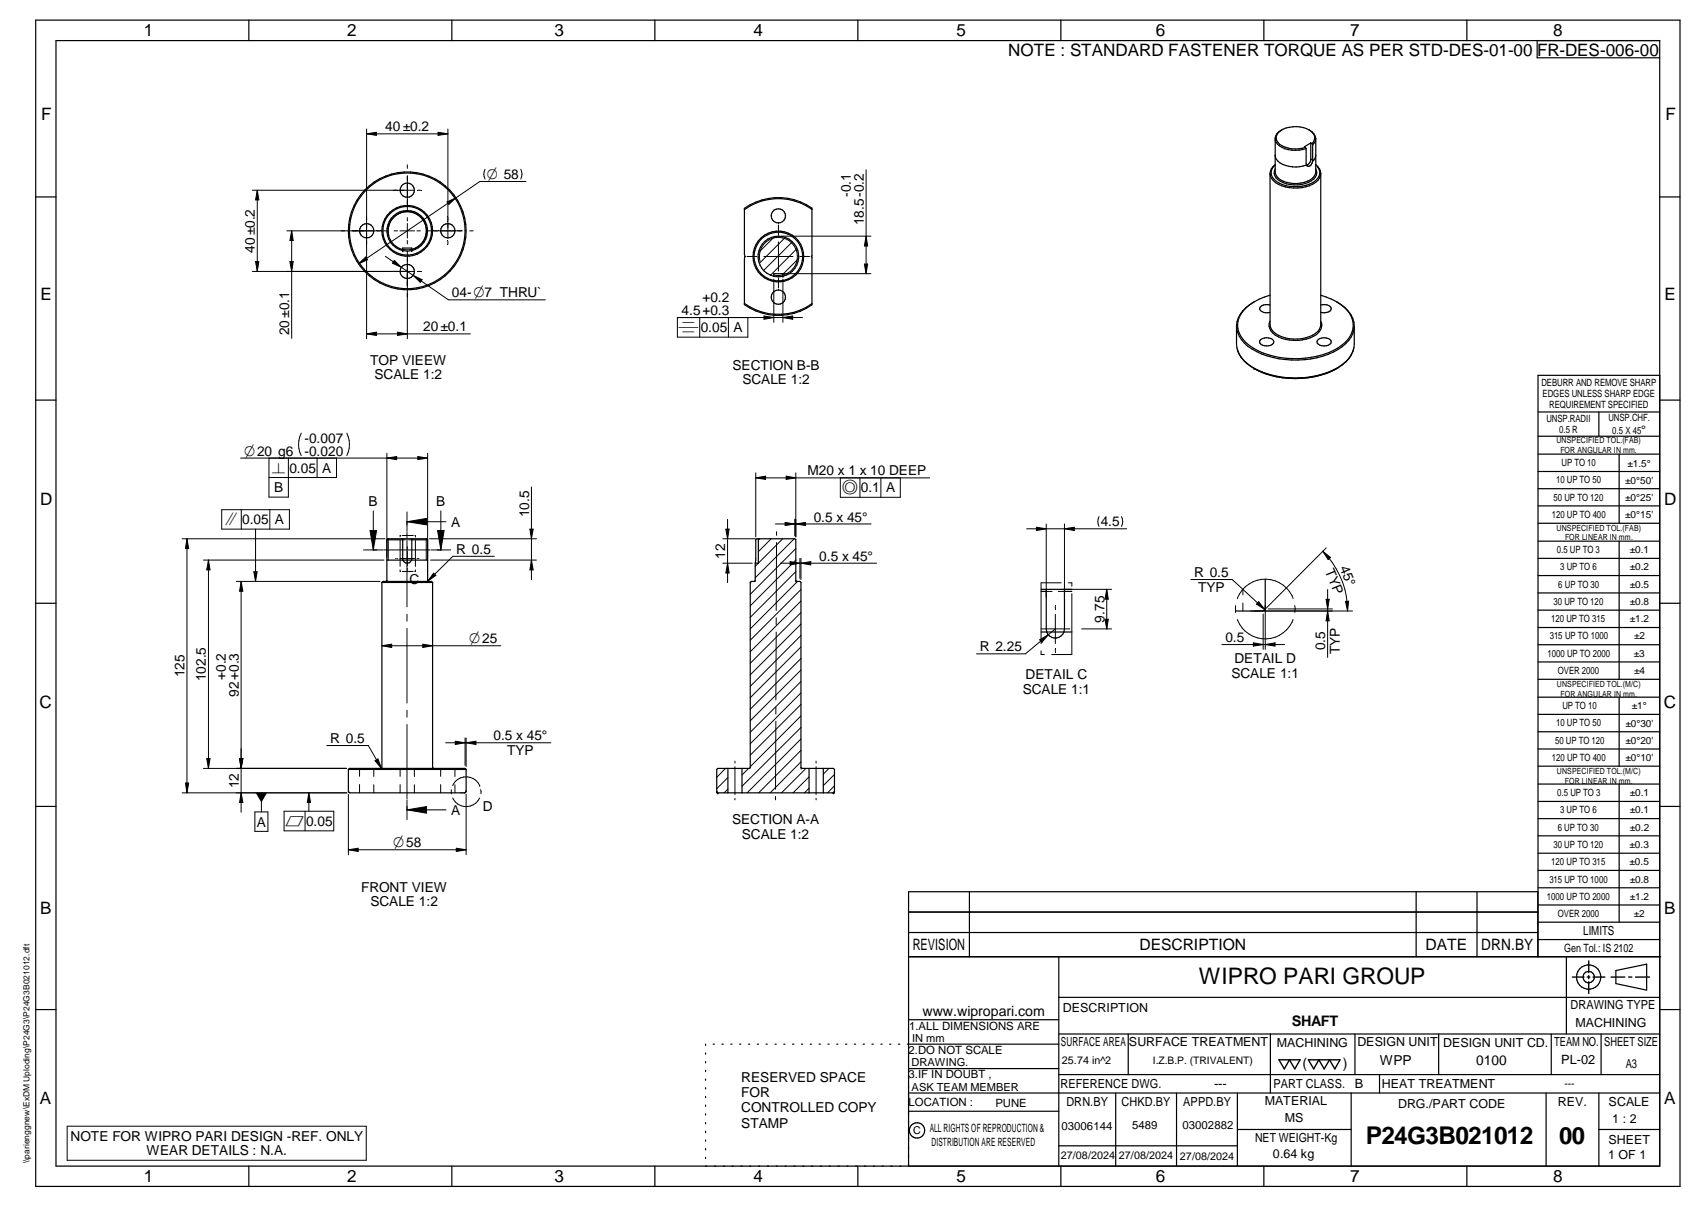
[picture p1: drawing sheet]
<svg xmlns="http://www.w3.org/2000/svg" width="420mm" height="297mm" viewBox="0 0 420 297" stroke-linecap="round" stroke-linejoin="round" font-family="sans-serif">
<g fill="none" stroke="#000" stroke-width=".3">
<path d="M8.8 5h405v287h-405zM13.8 10h395v277h-395zM61.3 5v5M111.3 5v5M161.3 5v5M211.3 5v5M261.3 5v5M311.3 5v5M361.3 5v5M378.6 10v4.2h30.2M314.1 38.2a3.1 3.1 0 0 0 2.5 2.5 8 8 0 0 0 5.2-.1M314.1 34.5a5 5 0 0 0 5 2.5l2.6-.4"/>
<path d="M315.7 32l-.2 .1a2.54 2.54 0 0 0-1.4 1.9v8.3a3.1 3.1 0 0 0 2.7 2.6 7.5 7.5 0 0 0 6.5-1.1l.7-1 .1-.5v-8.2M321.5 36.3l.2 .3M321.7 36.6l.1 4M322.4 32a2.17 2.17 0 0 1 .9 3.6M322.8 35.2l-1.5 .9 .2 .2M322.8 35.2l.3 .1M322.8 35.2v4M322.8 39.2l.5 .2M322.8 39.2a1.53 1.53 0 0 1-1 1.4M323.1 35.3a1.97 1.97 0 0 0-.6-3.3 7.1 7.1 0 0 0-7.6 .6 2 2 0 0 0 .9 3.3 7.4 7.4 0 0 0 5.7 .4M323.1 35.3l.2 .3M323.2 39.8a1.02 1.02 0 0 1-1.3 1l-.1-.2"/>
<path d="M323.3 35.6v3.8M323.3 39.4l-.1 .4M324.1 38.2l-.1 .5-.8 1.1M8.8 48.5h5M183.3 51.3a14.5 14.5 0 0 1 16.7-.1v23.8a14.5 14.5 0 0 1-16.7 0l.2-11.9zM200 51.5a14.2 14.2 0 0 0-16.7 .1M314.1 40.5a2.54 2.54 0 0 0 0 4.5 9.3 9.3 0 0 0 10.5-.6l.6-1.1 .1-.6M314.1 41.6a2.2 2.2 0 0 0 1.2 3 7.4 7.4 0 0 0 8.7-1 1.83 1.83 0 0 0 .1-2M324.1 40.6a2.5 2.5 0 0 1-.8 4.3 8.9 8.9 0 0 1-9.5-.7 2.28 2.28 0 0 1 .3-3.6M324.1 40.5a2.8 2.8 0 0 1 1.2 2.2M325.3 42.7v37.1a3.5 3.5 0 0 1-2.9 3 8.9 8.9 0 0 1-8.8-1.2l-.5-.6-.3-1.2v-37.1M408.8 48.5h5"/>
<path d="M99.2 61.7v-.7h2.2v.7M99.2 61.7a5 5 0 0 1-3-7.7 5 5 0 0 1 8.2 0 5 5 0 0 1-3 7.7M99.2 61.7h.1M101.4 61.7l-1.1 .1-1.1-.1M101.4 61.7h.1M101.4 61.4a4.8 4.8 0 0 0 2.8-7.3 4.8 4.8 0 0 0-7.8 0 4.8 4.8 0 0 0 2.8 7.3M183.3 74.7a14.3 14.3 0 0 0 16.7 0M190.6 68v-.6h2.2v.6M190.6 68h2.2M190.6 68a5 5 0 0 1-3-7.7 5 5 0 0 1 8.2 0 5 5 0 0 1-3 7.7M192.8 68h.1M309 74.2a7.2 7.2 0 0 0-4.4 6.8 8 8 0 0 0 4.9 5.5 22.7 22.7 0 0 0 20-.5 7.3 7.3 0 0 0 4-5.7"/>
<path d="M312.8 75.1l-.5-.1a1.5 1.5 0 0 0-2.1 1.1 2.09 2.09 0 0 0 2.6 .8M312.8 72.6a11.1 11.1 0 0 0-7.7 5.6 5.8 5.8 0 0 0 2.7 6.8 21.3 21.3 0 0 0 18.1 2.2 10.3 10.3 0 0 0 7.1-5.6 5.9 5.9 0 0 0-2.9-6.7 15.9 15.9 0 0 0-4.8-2.3M312.8 79a2.92 2.92 0 0 0 2 3.9 10 10 0 0 0 9.4-.6 2.59 2.59 0 0 0 1.1-3.3M325.3 75.1l.5-.1a1.72 1.72 0 0 1 2.1 .9 1.68 1.68 0 0 1-2.1 1.1l-.5-.1M329.1 74.2a7.7 7.7 0 0 1 4.4 6.1M8.8 98.5h5M304.7 85.9l.3 1 1.3 1.8M306.3 88.7a14.4 14.4 0 0 0 6.5 3.6M308.9 90.7h.1M308.9 90.7l2.5 1.2 1.4 .4M310.5 83.5l.4-.2a2.48 2.48 0 0 1 2.7 .5 1.25 1.25 0 0 1-1.6 1.3 1.27 1.27 0 0 1-1.7-1.3zM312.8 92.3a21.7 21.7 0 0 0 7.9 .8"/>
<path d="M324.7 83.5l.4-.2a2.48 2.48 0 0 1 2.7 .5 1.25 1.25 0 0 1-1.7 1.3 1.27 1.27 0 0 1-1.7-1.3zM328.5 91.1a19.5 19.5 0 0 1-6.7 1.9M329.3 90.7h-.1M331.5 89a17.7 17.7 0 0 1-12.8 4.1 22.4 22.4 0 0 1-5.9-.8M333.4 85.8a6.7 6.7 0 0 1-1.9 3.2M333.5 80.3v4.4a7 7 0 0 1-3.9 5.7 22.6 22.6 0 0 1-21.1 0 7.4 7.4 0 0 1-4-5.7v-4.4M408.8 92.4h-30v143.1M408.8 98.5h5M378.8 101.4h30M378.8 107.4h30M378.8 111.8h30M378.8 116h30"/>
<path d="M393.8 101.4v6M398.8 111.8v17M95.3 132.8h3.9M95.3 137.8h10M95.3 132.8l.2-.2h9.6l.2 .2M95.3 132.8v10l-.3 .3M99.2 132.6v4.9a1.12 1.12 0 0 0 1.1 1.1 1.12 1.12 0 0 0 1.1-1.1v-4.9M101.4 132.8h3.9M105.3 132.8v10l.3 .3M186 138.6l.1-5.8 .3-.2h9.3l.3 .2v10.2M186 138.6v4.4l-1 .1-.2 .2v45.5l-.3 .3h-7.7l-.3 .3v5.3M186.8 132.6v6h-.8"/>
<path d="M378.8 120.3h30M378.8 124.5h30M378.8 128.8h30M378.8 133.2h30M378.8 137.4h30M398.8 133.2v34M8.8 148.5h5M94.1 143.3h12.4M94.1 143.3v45.5l-.3 .3M94.1 143.3l.2-.2h12l.2 .2M106.5 143.3v45.5l.3 .3M196 143h.1"/>
<path d="M196.1 143l.9 .1 .3 .2v45.7M256.4 155.5h7.6M256.4 145h7.6M256.4 145.5h1.3M257.7 145v9.8a2.24 2.24 0 0 0 2.2 2.2 2.24 2.24 0 0 0 2.3-2.2v-9.8M262.2 145.5h1.8M311.6 142.5l-.1 7.5-.6 .4h-6.6M378.8 141.6h30M378.8 145.9h30M378.8 150.2h30M378.8 154.4h30M378.8 158.7h30"/>
<path d="M408.8 148.5h5M378.8 162.9h30M378.8 167.2h30M378.8 171.6h30M378.8 175.8h30M398.8 171.6v17M8.8 198.5h5M85.8 189.4h29M114.8 189.4v5.3l-.3 .4h-28.4l-.3-.4v-5.3M114.8 189.4l-.3-.3h-28.4l-.3 .3M176.5 194.7h.1M176.5 194.8h.1"/>
<path d="M176.6 194.9h.1M176.6 194.9l.1 .1M176.7 195h.1M176.8 195.1h.1M179.3 189.1v6M182.7 189.1v6M197.3 189h.1M197.4 189.1h7.9l.2 .3v5.3M199.3 189.1v6M202.8 189.1v6M205.2 195.1h.1M205.2 195.1h-28.3"/>
<path d="M205.3 195.1h.1M205.4 194.9l-.1 .1M205.4 194.9h.1M205.5 194.9h.1M205.5 194.8h.1M378.8 180.1h30M378.8 184.3h30M378.8 188.6h30M378.8 193h30M378.8 197.2h30M398.8 193v33.9M408.8 198.5h5"/>
<path d="M238.7 219.5v16M348.8 219.5v16M363.8 219.5v16M378.8 201.5h30M378.8 205.7h30M378.8 210h30M378.8 214.2h30M378.8 218.5h30M223.8 235.5h185.2M223.8 229.5h154.9M223.8 224.5h154.9M260.8 235.5v51.5"/>
<path d="M378.7 235.5v-16h-154.9v67.5M378.8 222.7h30M378.8 226.9h30M378.8 231.2h30M385.8 235.5v19M398 238.8l7.5-1.5v6.4l-7.5-1.6zM8.8 248.5h5M173.8 257v.3M173.8 259.1v.3M175.6 257h.3M177.8 257h.3M180 257h.3"/>
<path d="M182.1 257h.3M184.4 257h.2M186.5 257h.3M188.7 257h.3M190.9 257h.3M193 257h.3M195.2 257h.3M197.4 257h.3M199.5 257h.3M201.7 257h.3M203.9 257h.3M206.1 257h.3"/>
<path d="M208.2 257h.4M210.4 257h.3M212.6 257h.3M214.7 257h.4M216.9 257h.3M219.1 257h.3M221.3 257h.3M223.8 251h37M260.8 257h-37.3M260.8 245.4h148M260.8 254.5h148M277.9 254.5v10"/>
<path d="M312.9 254.5v14.5M333.7 254.5v10M354.3 254.5v10M382 254.5v10M394.3 254.5v10M408.8 248.5h5M173.8 261.2v.4M173.8 263.4v.3M173.8 265.6v.3M173.8 267.7v.3M173.8 269.8v.3M173.8 271.9v.4"/>
<path d="M173.8 274.1v.3M173.8 276.3v.3M173.8 278.4v.3M223.8 269h185M223.8 263h37M223.8 273.5h37M260.8 264.5h148M274.8 269v18M289.8 269v18M304.7 269v18M304.7 278h28.1M332.8 269v18"/>
<path d="M339.8 264.5v4.5M380.8 269v18M393.8 269v18M393.8 278h15M61.3 287v5M111.3 287v5M161.3 287v5M173.8 280.5v.3M173.8 282.7v.3M173.8 284.8v.3M211.3 287v5M260.8 282h43.9"/>
<path d="M261.3 287v5M311.3 287v5M361.3 287v5"/>
<circle cx="90.3" cy="56.8" r="1.76"/>
<circle cx="100.3" cy="56.8" r="6.2"/>
<circle cx="100.3" cy="56.8" r="14.5"/>
<circle cx="100.3" cy="56.8" r="6"/>
<circle cx="100.3" cy="46.8" r="1.76"/>
<circle cx="100.3" cy="56.8" r="14.2"/>
<circle cx="110.3" cy="56.8" r="1.76"/>
<circle cx="191.7" cy="53.1" r="1.76"/>
<circle cx="100.3" cy="66.8" r="1.76"/>
<circle cx="191.7" cy="63.1" r="6"/>
<circle cx="191.7" cy="63.1" r="6.2"/>
<circle cx="191.7" cy="73.1" r="1.76"/>
<circle cx="391.3" cy="240.5" r="2.99"/>
<circle cx="391.3" cy="240.5" r="1.41"/>
<circle cx="225.9" cy="278.2" r="1.89"/>
</g>
<g fill="none" stroke="#000" stroke-width=".25">
<path d="M90.3 31.7v51.7M90.3 32.9h20M90.3 32.9l2.4-.3v.7zM107.9 32.6l2.4 .3-2.4 .4zM110.3 31.7v26.9M62.1 46.8h40M63.4 46.8v20M63.4 46.8l.3 2.4h-.8zM71.8 56.8v26.5M71.8 56.8l.4 2.4h-.8zM95.3 56.8h-24.7M95.7 58a4.7 4.7 0 0 1 4.2-5.9 4.7 4.7 0 0 1 5.1 5.1 4.7 4.7 0 0 1-5.9 4.1"/>
<path d="M97.1 56.8h.8M98.5 56.8h3.6M100.3 40.6v.8M100.3 43.2v8.6M100.3 53.6v.8M100.3 55v3.6M100.3 59.2v.8M102.7 56.8h.8M102.9 46.8h.7M105.3 56.8h8.6M110.1 49.7l2.2-1-1.8 1.6zM110.3 59.4v.7"/>
<path d="M112.3 48.7l-24 16.2M115.7 56.8h.8M119.5 41.7a2.6 2.6 0 0 0 0 2.4M128.3 41.7a2.6 2.6 0 0 1 0 2.4M129.5 44.7h-11.3l-5.9 4M190.8 58.2l-4 4M191.7 54.9v.2M191.7 55.4v2.5M191.7 58.2v.1M191.7 59.5v7.2M192.4 58.1h22.1M193.4 58.4l-6.4 6.4"/>
<path d="M195.1 59.5l-7 7M213.3 41.8v25.6M213.3 58.1l.4 2.4h-.8zM62.1 66.8h40M62.9 64.4h.8l-.3 2.4zM71.4 64.4h.8l-.4 2.4zM88.3 64.9l1.8-1.7 .4 .7zM94.9 63.1l6.9 4.7M97.1 64.1l1.7 1.7-2.2-1zM99.2 61.7h.1M100.3 61.8v21.6M101.4 61.7h.1"/>
<path d="M101.8 67.8l8.6 6h23.9M101.8 67.8l2.2 1-.5 .7zM102.9 66.8h.7M172.3 78.1v4.9M179.4 78.1v4.9M183.5 63.1h.2M184 63.1h2.4M184.2 78.1v4.9h-17.4v-4.9h30.8M186.8 63.1h.1M187.2 64.3a4.7 4.7 0 0 1 4.1-5.8 4.7 4.7 0 0 1 5.1 5 4.7 4.7 0 0 1-5.9 4.1M188.1 63.1h7.2M188.2 77.8l2.4 .3-2.4 .5z"/>
<path d="M190.6 68.7v10.6M191.7 67.9v.1M191.7 68.4v2.4M191.7 71.2v.1M192.4 67.4h22.1M192.8 68.7v10.6M192.8 78.1l2.4-.3v.8zM196.3 61.2l-6.5 6.5M196.5 63.1h.1M196.7 63.6l-3.9 3.9M197 63.1h2.4M199.8 63.1h.1"/>
<path d="M212.9 65h.8l-.4 2.4zM90.3 82.2h25.6M90.3 82.2l2.4-.5v.8zM97.9 81.7l2.4 .5-2.4 .3zM59.3 112.7h46M66.2 112.7v9.6h4.8v-9.6M74.2 106.6a6 6 0 0 0 0 5.5M78.1 112.7v4.8M82.9 112.7v4.8h-16.7M85.4 106.6a6.4 6.4 0 0 1 0 5.5M95.3 111.5v25.6M95.3 112.7l2.4-.3v.7z"/>
<path d="M102.9 112.4l2.4 .3-2.4 .4zM105.3 111.5v25.6M130.9 119.8v22.9M186.1 116.4v15.7M186.1 117.6l2.4-.4v.8zM186.1 117.6h42.9M193.6 117.2l2.4 .4-2.4 .4zM196 116.4v15.7M207 117.6v4.8h14.7v-4.8M211.8 117.6v4.8M216.9 117.6v4.8M44.9 132.6h49.9"/>
<path d="M46 132.6l.5 2.4h-.8zM46 132.6v62.5M50.1 137.8h44.5M51.3 137.8l.4 2.5h-.8zM51.3 137.8v51.3M54.6 125.4h16.7v4.8h-16.7zM59.4 125.4v4.8M62.9 130.2v12.9M66.5 125.4v4.8M89.5 135.3h4.8M91.1 130.6h1.6l-.8 4.7zM91.9 125.7v9.6"/>
<path d="M94.6 135.3h11.3M95.6 132.6v5.2M97.4 137.5h.2M97.8 137.5h.1M98.5 137.5h3.6M98.5 133v6.4M98.7 131.8h-.2v.3M99.1 131.8h2.7M99.2 132.8h.7M100.2 126v4.8M100.2 131v18.4M100.2 128.4h9.6"/>
<path d="M100.2 128.4l4.8-.8v1.6zM100.3 134.6v.1M100.3 135v.1M100.3 135.7v3.6M100.3 139.9v.1M100.7 132.8h.7M102.2 131.8l.1 .4M102.3 133v6.4M102.7 137.5h.1M103 137.5h.2M105 132.6v5.2M105.8 132.6h26.3"/>
<path d="M106 137.8h26.1M106.2 135.3h4.8M107.8 130.6h1.6l-.8 4.7zM108.6 125.7v9.6M121.7 136.9h-10.2l-6.1 6.1M130.5 130.2h.8l-.4 2.4zM130.9 137.8l.4 2.5h-.8zM178 132.6h8M178 138.6h7.3M178.8 130.2h.8l-.4 2.4zM179.2 138.6l.4 2.4h-.8zM179.2 127.8v15.6"/>
<path d="M187.1 132.6l-.3 .4M189.9 132.6l-3.1 3.2M191 128.9h23.5M191.3 130.9v.8M191.3 133.5l-.1 16.7M192.2 138.6h23.7M192.8 132.6l-6.8 6.8M193.4 128.6l2.3 .3-2.3 .4zM194.6 138.2l2.4 .4-2.4 .4zM195.6 132.6l-9.6 9.6M195.7 127.8v4.1M196 135l-11.2 11.3"/>
<path d="M196 137.8l-11.2 11.3M196 128.9l2.4-.3v.7zM197 137.4v5M197.3 138.6l2.4-.4v.8zM197.3 137.4v5.2M252.8 130.1h24.7M255.3 129.8l2.4 .3-2.4 .5zM257.7 128.9v18.1M262.2 128.9v18.5M262.2 130.1l2.4-.3v.8zM270.7 127.1a2.6 2.6 0 0 0 0 2.4M276.2 127.1a2.6 2.6 0 0 1 0 2.4"/>
<path d="M325.8 135.7l1.9 1.5-.6 .5zM325.8 135.7a20.8 20.8 0 0 1 6.1 14.7M326.6 134.8l-14.8 14.9M58.2 143.1h35.4M59.4 143.1l.4 2.4h-.8zM59.4 143.1v56.8M62.5 140.7h.8l-.4 2.4zM94.1 158.9l2.4-.4v.8zM94.1 158.9h29.2M98.5 140.2l.2 .4M99 140.6h2.8M100.2 151.2v1.7"/>
<path d="M100.2 154.6v18.4M100.3 140.2v.1M102.3 140.3v.3h-.2M104.1 158.5l2.4 .4-2.4 .4zM106.8 141.1l.5 .5-1.9 1.4zM185.1 143.1l-.3 .3M191.2 152v1.7M191.2 155.5l-.1 16.7M196 140.7l-11.2 11.2M196.4 143.1l-11.6 11.7M197.3 145.1l-12.5 12.5M197.3 147.9l-12.5 12.5"/>
<path d="M197.3 150.7l-12.5 12.5M197.3 153.6l-12.5 12.5M197.3 156.4l-12.5 12.5M197.3 159.2l-12.5 12.5M256.1 157.4l2.1-1.2-1.6 1.9zM256.4 154.8h7.1M257.7 145.5h1.4M259.9 149.2v.7M259.9 151.2v7.2M259.9 159.7v.7M259.9 154.8l-7.4 6.1h-12M260.6 145.5h1.6"/>
<path d="M261.4 143.4h-5v15M261.9 145h11.9M263.1 143.4h.9v.9M264 146.1v15h-5M266.4 154.8h7.4M272.1 152.4h.9l-.4 2.4zM272.6 145v9.8M272.6 145l.4 2.4h-.9zM293.3 142.6h10.2l8 7.4M300.9 158.6h15.5M304.3 149.1v1.6M306.1 145v1.4"/>
<path d="M306.1 148.4v2M308 150.4h25.1M308.7 158.2l2.4 .4-2.4 .4zM310 148.1l1.5 1.9-2.1-1.3zM311.1 151.1v8.7M311.2 150.3l-.1 .1M311.6 158.6l2.4-.4v.8zM311.6 149v10.8M312.3 149.9h15.9M318.5 152.4a7.3 7.3 0 0 1-6.9 4.8 7.3 7.3 0 0 1-6.9-4.7M318.5 147.3a7.3 7.3 0 0 0-6.9-4.8 7.3 7.3 0 0 0-6.9 4.8M318.9 149v1.7"/>
<path d="M326.6 147.5h.8l-.4 2.4zM327 150.4l.4 2.4h-.8zM327 145.1v16.7M331.4 148h.7l-.2 2.4zM100.2 174.8v1.7M100.2 178.3v18.3M191.1 174v1.7M191.1 177.5l-.1 16.7M197.3 179l-14.6 14.5M197.3 173.4l-12.5 12.4M197.3 176.2l-12.5 12.5M197.3 162.1l-12.5 12.4"/>
<path d="M197.3 164.9l-12.5 12.5M197.3 167.7l-12.5 12.5M197.3 170.5l-12.5 12.5M256.4 160.2v.9h.8M44.9 195.1h40.5M45.7 192.7h.8l-.5 2.4zM50.1 189.1h35.2M50.9 186.7h.8l-.4 2.4zM59 186.7h.8l-.4 2.4zM59.4 195.1l.4 2.4h-.8zM62.8 199.8h3.2v4.8h-3.2zM64.4 195.1v4.7"/>
<path d="M70 199.6h12.2v4.9h-12.2zM75.1 199.6v4.9M76.1 195.1l.4 2.4h-.8zM76.1 195.1v4.5M80.5 183.5h10.2l3.2 5.6M85.8 195.5v14.9M88.6 189.1v2M88.6 193.1v2M92.1 189.1v2M92.1 193.1v2M92.4 187.2l.7-.4 .8 2.3zM98.5 189.1v2"/>
<path d="M98.5 193.1v2M100.2 199.3l4.8-.8v1.6zM100.2 196.9v4.8M100.2 199.3h9.6M102.1 189.1v2M102.1 193.1v2M108.5 189.1v2M108.5 193.1v2M109.8 182.8h25.9M111.2 194.4v1M112 189.1v2M112 193.1v2"/>
<path d="M112.1 182.4l2.4 .4-2.4 .4zM113.5 195.1h.3M114.2 195.1h.3M114.5 181.6v6.8M114.8 182.8l2.4-.4v.8zM114.8 181.6v7M114.8 194.5v.1M114.8 194.7l-.1 .2M114.8 195.5v14.9M118.1 193.3a3.6 3.6 0 0 0-3.3-2.1 3.6 3.6 0 0 0-3.3 2.1M118.1 193.3h.1M118.1 196.4a3.7 3.7 0 0 1-3.3 2.1 3.7 3.7 0 0 1-3.3-2.1"/>
<path d="M118.4 194.3v1M178.7 189.1l-2.2 2.2M179.3 191.3l-2.8 2.8M179.3 194.2l-1 .9M181 187.3v.5M181 188.7v6.8M181 196.5v.3M184.4 189.1l-1.7 1.6M191 196v.8M197.3 187.5l-7.6 7.6M197.3 184.7l-10.5 10.4M197.3 181.9l-13.3 13.2"/>
<path d="M198.5 189.1l-6 6M199.3 194l-1.1 1.1M199.3 191.2l-4 3.9M201 187.3v.5M201 188.7v6.8M201 196.5v.3M204.2 189.1l-1.4 1.4M205.5 190.6l-2.7 2.7M205.5 193.4l-1.7 1.7M85.8 209.1h29M85.8 209.1l2.4-.4v.8zM112.4 208.7l2.4 .4-2.4 .4z"/>
<path d="M16.5 277.2h73.7v8.3h-73.7z"/>
</g>
<path d="M391.3 236.5v2.9M387.3 240.5h2.8M390.9 240.5h.7M391.3 240.1v.7M391.3 241.6v2.9M392.3 240.5h3M396.8 240.5h3.4M401.1 240.5h.8M402.8 240.5h3.5M315 260.8h5.2l-1.3 2.3-1.3-2.3-1.3 2.3zM322.2 260.8h7.8l-1.3 2.3-1.3-2.3-1.3 2.3-1.3-2.3-1.3 2.3z" fill="none" stroke="#000" stroke-width=".34"/>
<g fill="#000">
<path d="M90.3 32.9l2.4-.3v.7zM107.9 32.6l2.4 .3-2.4 .4zM63.4 46.8l.3 2.4h-.8zM71.8 56.8l.4 2.4h-.8zM110.1 49.7l2.2-1-1.8 1.6zM62.9 64.4h.8l-.3 2.4zM71.4 64.4h.8l-.4 2.4zM88.3 64.9l1.8-1.7 .4 .7zM97.1 64.1l1.7 1.7-2.2-1zM101.8 67.8l2.2 1-.5 .7zM188.2 77.8l2.4 .3-2.4 .5zM192.8 78.1l2.4-.3v.8z"/>
<path d="M213.3 58.1l.4 2.4h-.8zM212.9 65h.8l-.4 2.4zM90.3 82.2l2.4-.5v.8zM97.9 81.7l2.4 .5-2.4 .3zM95.3 112.7l2.4-.3v.7zM102.9 112.4l2.4 .3-2.4 .4zM186.1 117.6l2.4-.4v.8zM193.6 117.2l2.4 .4-2.4 .4zM46 132.6l.5 2.4h-.8zM91.1 130.6h1.6l-.8 4.7zM100.2 128.4l4.8-.8v1.6zM107.8 130.6h1.6l-.8 4.7z"/>
<path d="M130.5 130.2h.8l-.4 2.4zM178.8 130.2h.8l-.4 2.4zM193.4 128.6l2.3 .3-2.3 .4zM194.6 138.2l2.4 .4-2.4 .4zM196 128.9l2.4-.3v.7zM197.3 138.6l2.4-.4v.8zM255.3 129.8l2.4 .3-2.4 .5zM262.2 130.1l2.4-.3v.8zM325.8 135.7l1.9 1.5-.6 .5zM51.3 137.8l.4 2.5h-.8zM59.4 143.1l.4 2.4h-.8zM62.5 140.7h.8l-.4 2.4z"/>
<path d="M94.1 158.9l2.4-.4v.8zM104.1 158.5l2.4 .4-2.4 .4zM106.8 141.1l.5 .5-1.9 1.4zM130.9 137.8l.4 2.5h-.8zM179.2 138.6l.4 2.4h-.8zM256.1 157.4l2.1-1.2-1.6 1.9zM272.6 145l.4 2.4h-.9zM272.1 152.4h.9l-.4 2.4zM308.7 158.2l2.4 .4-2.4 .4zM310 148.1l1.5 1.9-2.1-1.3zM311.6 158.6l2.4-.4v.8zM327 150.4l.4 2.4h-.8z"/>
<path d="M326.6 147.5h.8l-.4 2.4zM331.4 148h.7l-.2 2.4zM45.7 192.7h.8l-.5 2.4zM50.9 186.7h.8l-.4 2.4zM59.4 195.1l.4 2.4h-.8zM59 186.7h.8l-.4 2.4zM63 195.1h2.8l-1.4 2.4zM76.1 195.1l.4 2.4h-.8zM92.4 187.2l.7-.4 .8 2.3zM100.2 199.3l4.8-.8v1.6zM112.1 182.4l2.4 .4-2.4 .4zM114.8 182.8l2.4-.4v.8z"/>
<path d="M85.8 209.1l2.4-.4v.8zM112.4 208.7l2.4 .4-2.4 .4z"/>
</g>
<text font-size="6" x="336.4" y="281.6">P24G3B021012</text>
<text font-size="5.9" x="384" y="281.6">00</text>
<text font-size="5.6" x="295.3" y="242.2">WIPRO PARI GROUP</text>
<g font-size="4.2">
<text x="35.4" y="9">1</text>
<text x="85.5" y="8.9">2</text>
<text x="136.6" y="9">3</text>
<text x="185.6" y="9">4</text>
<text x="235.6" y="9">5</text>
<text x="284.6" y="8.8">6</text>
<text x="332.6" y="9">7</text>
<text x="382.6" y="9">8</text>
<text x="248.3" y="13.8">NOTE : STANDARD FASTENER TORQUE AS PER STD-DES-01-00 FR-DES-006-00</text>
<text x="10.1" y="29.6">F</text>
<text x="410.2" y="29.6">F</text>
<text x="9.9" y="73.9">E</text>
<text x="409.9" y="73.9">E</text>
<text x="9.9" y="124.2">D</text>
<text x="409.9" y="124.2">D</text>
<text x="9.7" y="174.3">C</text>
<text x="409.7" y="174.3">C</text>
<text x="9.9" y="225">B</text>
<text x="409.8" y="225">B</text>
<text x="9.8" y="271.7">A</text>
<text x="409.8" y="271.7">A</text>
<text x="35.4" y="291">1</text>
<text x="85.5" y="290.9">2</text>
<text x="136.6" y="291">3</text>
<text x="185.6" y="291">4</text>
<text x="235.6" y="291">5</text>
<text x="284.6" y="290.8">6</text>
<text x="332.6" y="291">7</text>
<text x="382.6" y="291">8</text>
</g>
<g font-size="3.9">
<text x="224.8" y="233.8">REVISION</text>
<text x="280.7" y="233.8">DESCRIPTION</text>
<text x="351.1" y="233.8">DATE</text>
<text x="364.8" y="233.8">DRN.BY</text>
</g>
<g font-size="3.7">
<text x="119.9" y="44.1">O 58</text>
<text x="167" y="81.7">d</text>
<text x="60.1" y="112.1">O20 g6</text>
<text x="67" y="116.3">n</text>
<text x="207.4" y="121.2">a</text>
<text x="55.5" y="129">i</text>
<text x="115.6" y="158.3">O25</text>
<text x="70.2" y="203.2">r</text>
<text x="96.8" y="208.5">O58</text>
</g>
<text font-size="3.6" x="318.2" y="252.6">SHAFT</text>
<g font-size="3.5">
<text x="227.2" y="250">www.wipropari.com</text>
<text x="320.7" y="262.8">(</text>
<text x="330.7" y="262.8">)</text>
</g>
<g font-size="3.4">
<text x="94.9" y="32.3">40±0.2</text>
<text x="209.6" y="48.4" transform="rotate(-90 209.6 48.4)">-0.1</text>
<text x="212.7" y="55.5" transform="rotate(-90 212.7 55.5)">18.5-0.2</text>
<text x="62.7" y="62.2" transform="rotate(-90 62.7 62.2)">40±0.2</text>
<text x="111.3" y="73.2">04-O7 THRU`</text>
<text x="167.8" y="77.6">4.5+0.3</text>
<text x="173" y="74.4">+0.2</text>
<text x="71.2" y="82.5" transform="rotate(-90 71.2 82.5)">20±0.1</text>
<text x="104.3" y="81.6">20±0.1</text>
<text x="172.6" y="81.7">0.05 A</text>
<text x="91.1" y="89.8">TOP VIEEW</text>
<text x="92.2" y="93.4">SCALE 1:2</text>
<text x="180.4" y="91">SECTION B-B</text>
<text x="182.8" y="94.6">SCALE 1:2</text>
<text x="75" y="109">-0.007</text>
<text x="75" y="112.1">-0.020</text>
<text x="71.3" y="116.3">0.05 A</text>
<text x="198.9" y="117">M20 x 1 x 10 DEEP</text>
<text x="67.5" y="121.1">B</text>
<text x="90.8" y="124.5">B</text>
<text x="107.4" y="124.5">B</text>
<text x="212" y="121.2">0.1 A</text>
<text x="59.6" y="129">0.05 A</text>
<text x="111.1" y="129.6">A</text>
<text x="130.3" y="127.3" transform="rotate(-90 130.3 127.3)">10.5</text>
<text x="200.4" y="128.4">0.5 x 45°</text>
<text x="271.1" y="129.5">4.5</text>
<text x="112.4" y="136.3">R 0.5</text>
<text x="178.6" y="137.5" transform="rotate(-90 178.6 137.5)">12</text>
<text x="100.8" y="143.7">C</text>
<text x="201.7" y="138">0.5 x 45°</text>
<text x="294.1" y="142">R 0.5</text>
<text x="326.3" y="140.5" transform="rotate(68 326.3 140.5)">TYP</text>
<text x="329.9" y="139.8" transform="rotate(68 329.9 139.8)">45°</text>
<text x="295.1" y="145.6">TYP</text>
<text x="272" y="153.2" transform="rotate(-90 272 153.2)">9.75</text>
<text x="241.3" y="160.3">R 2.25</text>
<text x="301.8" y="158">0.5</text>
<text x="326.4" y="160.1" transform="rotate(-90 326.4 160.1)">0.5</text>
<text x="330" y="161" transform="rotate(-90 330 161)">TYP</text>
<text x="45.5" y="166.7" transform="rotate(-90 45.5 166.7)">125</text>
<text x="50.7" y="167.7" transform="rotate(-90 50.7 167.7)">102.5</text>
<text x="55.7" y="167.3" transform="rotate(-90 55.7 167.3)">+0.2</text>
<text x="252.6" y="167.1">DETAIL C</text>
<text x="303.3" y="166.8">SCALE 1:1</text>
<text x="304" y="163.2">DETAIL D</text>
<text x="58.8" y="171.5" transform="rotate(-90 58.8 171.5)">92+0.3</text>
<text x="251.9" y="170.7">SCALE 1:1</text>
<text x="81.3" y="182.9">R 0.5</text>
<text x="121.5" y="182.2">0.5 x 45°</text>
<text x="124.9" y="185.8">TYP</text>
<text x="58.8" y="194" transform="rotate(-90 58.8 194)">12</text>
<text x="63.3" y="203.4">A</text>
<text x="75.4" y="203.2">0.05</text>
<text x="111.1" y="200.5">A</text>
<text x="118.9" y="199.6">D</text>
<text x="180.3" y="202.9">SECTION A-A</text>
<text x="182.7" y="206.5">SCALE 1:2</text>
<text x="88.9" y="219.4">FRONT VIEW</text>
<text x="91.2" y="223">SCALE 1:2</text>
<text x="339.8" y="262.2">WPP</text>
<text x="363.6" y="262">0100</text>
<text x="182.6" y="266.2">RESERVED SPACE</text>
<text x="182.6" y="270">FOR</text>
<text x="182.6" y="273.7">CONTROLLED COPY</text>
<text x="17.4" y="280.8">NOTE FOR WIPRO PARI DESIGN -REF. ONLY</text>
<text x="182.6" y="277.5">STAMP</text>
<text x="36.1" y="284.4">WEAR DETAILS : N.A.</text>
</g>
<g font-size="3.1">
<text x="389.9" y="230.2">LIMITS</text>
<text x="261.8" y="249">DESCRIPTION</text>
<text x="386.8" y="248.4">DRAWING TYPE</text>
<text x="261.3" y="257.5">SURFACE AREA</text>
<text x="278" y="257.5">SURFACE TREATMENT</text>
<text x="314.5" y="257.6">MACHINING</text>
<text x="334.3" y="257.5">DESIGN UNIT</text>
<text x="355.4" y="257.6">DESIGN UNIT CD.</text>
<text x="382.8" y="257.3">TEAM NO.</text>
<text x="388" y="252.8">MACHINING</text>
<text x="395.1" y="257.4">SHEET SIZE</text>
<text x="384.5" y="261.9">PL-02</text>
<text x="400.4" y="262.8">A3</text>
<text x="261.2" y="267.8">REFERENCE DWG.</text>
<text x="299" y="267.8">---</text>
<text x="313.6" y="267.7">PART CLASS.</text>
<text x="333.7" y="267.7">B</text>
<text x="340.3" y="267.7">HEAT TREATMENT</text>
<text x="262.6" y="272.2">DRN.BY</text>
<text x="276.2" y="272.1">CHKD.BY</text>
<text x="291.4" y="272.2">APPD.BY</text>
<text x="311.5" y="272">MATERIAL</text>
<text x="344.3" y="272.6">DRG./PART CODE</text>
<text x="383.7" y="272.2">REV.</text>
<text x="396.2" y="272.3">SCALE</text>
<text x="309.1" y="280.9">NET WEIGHT-Kg</text>
<text x="316.5" y="276.1">MS</text>
<text x="396.1" y="281.4">SHEET</text>
<text x="397.1" y="276.4">1 : 2</text>
<text x="313.5" y="285.1">0.64 kg</text>
<text x="396.1" y="285.3">1 OF 1</text>
</g>
<text font-size="3" x="404.2" y="106.8">°</text>
<g font-size="2.8">
<text x="385.2" y="234.4">Gen Tol.: IS 2102</text>
<text x="223.9" y="253.4">1.ALL DIMENSIONS ARE</text>
<text x="223.8" y="259.3">2.DO NOT SCALE</text>
<text x="223.8" y="265.4">3.IF IN DOUBT ,</text>
<text x="223.8" y="272.2">LOCATION :</text>
<text x="245.1" y="272.4">PUNE</text>
<text x="229" y="278.7">ALL RIGHTS OF REPRODUCTION &amp;</text>
<text x="261.4" y="278">03006144</text>
<text x="278.8" y="277.7">5489</text>
<text x="291.2" y="277.9">03002882</text>
<text x="229.4" y="282.1">DISTRIBUTION ARE RESERVED</text>
</g>
<g font-size="2.7">
<text x="224.7" y="256.4">IN mm</text>
<text x="224.5" y="262.4">DRAWING.</text>
<text x="261.5" y="261.9">25.74 in^2</text>
<text x="224.5" y="268.4">ASK TEAM MEMBER</text>
<text x="224.9" y="279.2">C</text>
<text x="261.3" y="285.2">27/08/2024</text>
<text x="275.6" y="285.2">27/08/2024</text>
<text x="290.6" y="285.4">27/08/2024</text>
</g>
<g font-size="2.5">
<text x="379.6" y="95">DEBURR AND REMOVE SHARP</text>
<text x="379.9" y="97.7">EDGES UNLESS SHARP EDGE</text>
<text x="381.5" y="100.5">REQUIREMENT SPECIFIED</text>
<text x="380.9" y="103.8">UNSP.RADII</text>
<text x="384" y="106.6">0.5 R</text>
<text x="396.1" y="103.6">UNSP.CHF.</text>
<text x="397.1" y="106.8">0.5 X 45</text>
<text x="383.2" y="119">10 UP TO 50</text>
<text x="384.6" y="114.7">UP TO 10</text>
<text x="400.3" y="119">±0°50'</text>
<text x="400.8" y="114.8">±1.5°</text>
<text x="382.6" y="123.2">50 UP TO 120</text>
<text x="400.3" y="123.2">±0°25'</text>
<text x="382.2" y="127.4">120 UP TO 400</text>
<text x="400.3" y="127.4">±0°15'</text>
<text x="383.4" y="136.1">0.5 UP TO 3</text>
<text x="401.4" y="136.1">±0.1</text>
<text x="384.2" y="140.4">3 UP TO 6</text>
<text x="401.4" y="140.3">±0.2</text>
<text x="382.6" y="148.8">30 UP TO 120</text>
<text x="383.8" y="144.6">6 UP TO 30</text>
<text x="401.4" y="148.9">±0.8</text>
<text x="401.4" y="144.7">±0.5</text>
<text x="382" y="153.1">120 UP TO 315</text>
<text x="401.4" y="153.1">±1.2</text>
<text x="381.2" y="161.6">1000 UP TO 2000</text>
<text x="381.7" y="157.4">315 UP TO 1000</text>
<text x="402.4" y="161.6">±3</text>
<text x="402.5" y="157.4">±2</text>
<text x="383.7" y="165.9">OVER 2000</text>
<text x="402.5" y="165.9">±4</text>
<text x="383.2" y="178.8">10 UP TO 50</text>
<text x="384.8" y="174.5">UP TO 10</text>
<text x="400.3" y="178.8">±0°30'</text>
<text x="401.9" y="174.6">±1°</text>
<text x="383" y="183">50 UP TO 120</text>
<text x="400.3" y="183.1">±0°20'</text>
<text x="382.2" y="187.3">120 UP TO 400</text>
<text x="400.3" y="187.3">±0°10'</text>
<text x="383.5" y="195.9">0.5 UP TO 3</text>
<text x="401.4" y="196">±0.1</text>
<text x="384.2" y="200.1">3 UP TO 6</text>
<text x="401.4" y="200.2">±0.1</text>
<text x="382.6" y="208.7">30 UP TO 120</text>
<text x="383.7" y="204.4">6 UP TO 30</text>
<text x="401.4" y="208.7">±0.3</text>
<text x="401.4" y="204.4">±0.2</text>
<text x="382" y="213">120 UP TO 315</text>
<text x="401.4" y="212.9">±0.5</text>
<text x="381" y="221.4">1000 UP TO 2000</text>
<text x="381.6" y="217.2">315 UP TO 1000</text>
<text x="401.4" y="221.4">±1.2</text>
<text x="401.4" y="217.2">±0.8</text>
<text x="383.7" y="225.7">OVER 2000</text>
<text x="402.4" y="225.7">±2</text>
<text x="283.9" y="261.9">I.Z.B.P. (TRIVALENT)</text>
<text x="385.3" y="267.5">---</text>
</g>
<g font-size="2.1">
<text x="383.3" y="109.1">UNSPECIFIED TOL.(FAB)</text>
<text x="384.3" y="111.4">FOR ANGULAR IN mm.</text>
<text x="383.4" y="130.6">UNSPECIFIED TOL.(FAB)</text>
<text x="385.4" y="133">FOR LINEAR IN mm.</text>
<text x="383.4" y="169">UNSPECIFIED TOL.(M/C)</text>
<text x="384.3" y="171.4">FOR ANGULAR IN mm.</text>
<text x="383.4" y="190.5">UNSPECIFIED TOL.(M/C)</text>
<text x="385.4" y="192.8">FOR LINEAR IN mm.</text>
<text x="7.2" y="286.3" transform="rotate(-90 7.2 286.3)">\\parienggnew\ExDM Uploding\P24G3\P24G3B021012.dft</text>
</g>
</svg>
